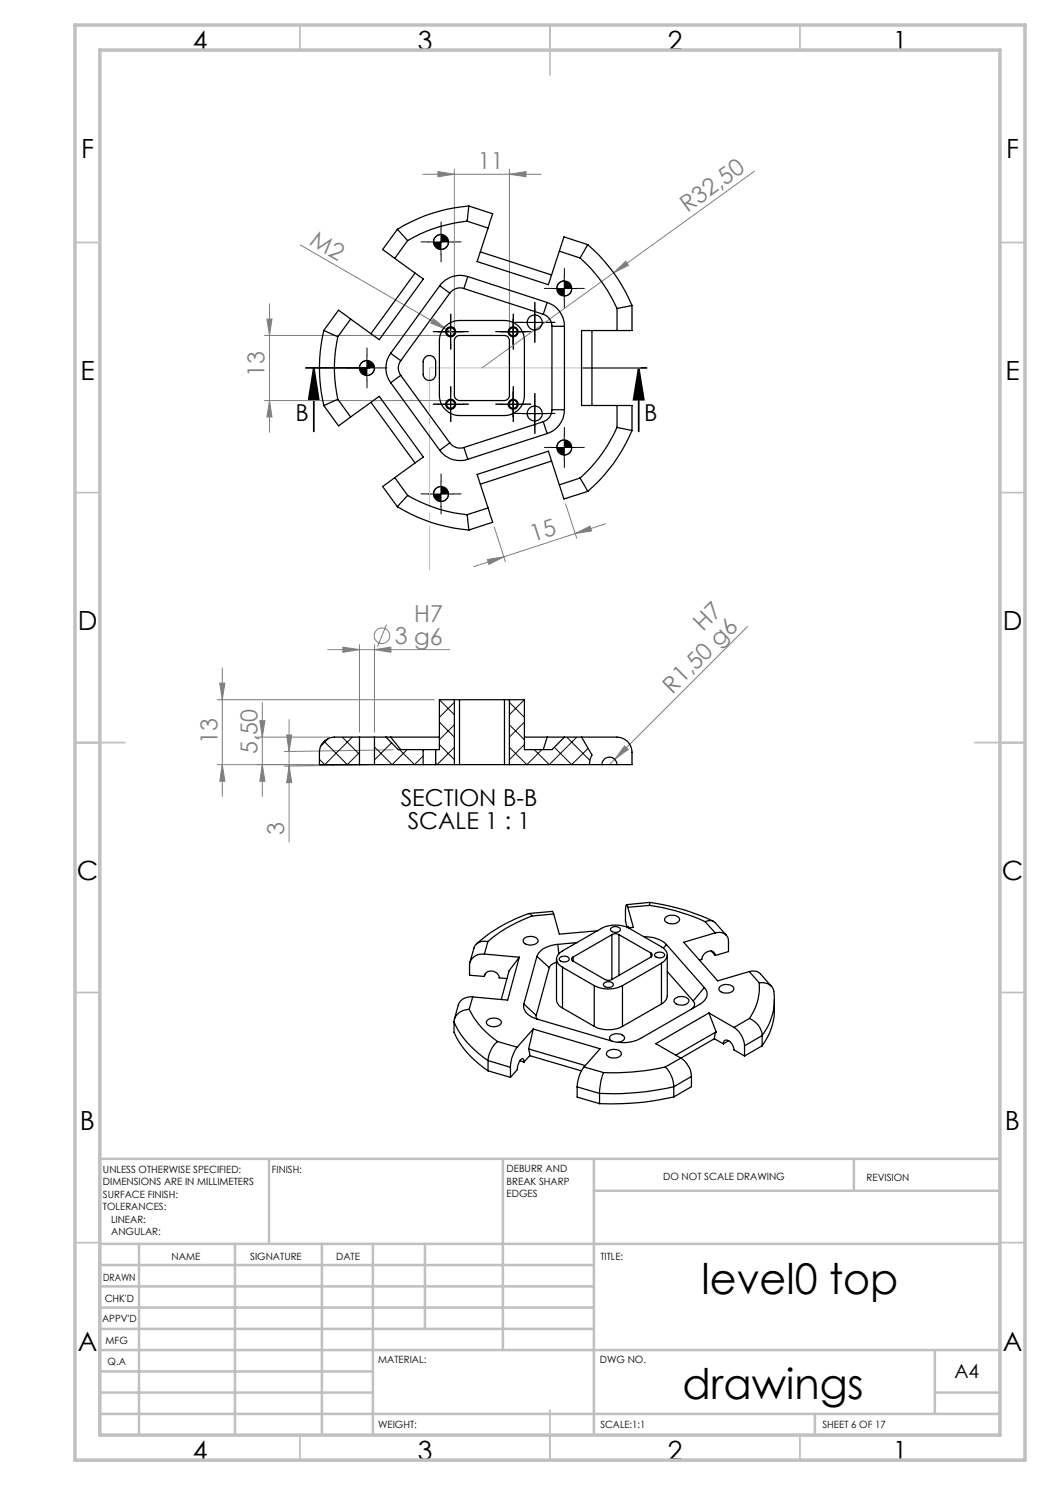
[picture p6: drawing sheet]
<svg xmlns="http://www.w3.org/2000/svg" width="210mm" height="297mm" viewBox="0 0 210 297" stroke-linecap="round" stroke-linejoin="round" font-family="sans-serif">
<g fill="none" stroke="#808080" stroke-width=".2">
<path d="M84.5 34.9h23.7M87.6 34.3l3.3 .6-3.3 .4zM90.9 33.8v33.3h-38M101.9 34.9l3.3-.6v1zM101.9 33.8v33.3M150.9 34.3l-54.5 39.3M60.1 49l29.2 16.9M122.7 54.6l2.4-2.4 .6 .9zM53.4 63.8h1l-.5 3.3zM53.9 60.7v25.8M86.7 63.7l2.6 2.2-3.2-1.3zM89.3 65.9l1.7 .9"/>
<path d="M52.9 80.1h38M53.9 80.1l.5 3.3h-1zM97.5 111.9l3.3-.5-3 1.5zM98.8 105.4l2.3 6.9M100.8 111.4l-6.1 1.9M113.1 100.7l2.3 7M115 106.7l3-1.5 .3 1zM115 106.7l-14.2 4.7M121.1 104.8l-6.1 1.9M43.5 139.9h43.4M44 136.6h1l-.5 3.3zM44.5 133.6v25.7"/>
<path d="M65.5 129.9h24.4M68.6 129.4l3.3 .5-3.3 .6zM71.9 128.9v17.5M74.9 129.9l3.3-.5v1.1zM74.9 128.9v17.5M77.3 124.9l-1.8 4.5M149.5 125.3l-27.6 27.6M43.5 152.9h42.6M44.5 152.9l.5 3.3h-1zM51.5 147.4h14.4M52 144.1h1l-.5 3.3zM52.5 152.9l.5 3.3h-1z"/>
<path d="M52.5 140.5v18.8M57.3 147h1l-.5 3.3zM57.8 153.2l.5 3.3h-1zM57.8 143.9v24.5M73.9 153l-17.1 .2M78.7 150l-21.9 .3M124.9 149.2l.8 .7-2.8 2z"/>
<circle cx="76.4" cy="127.1" r="1.56"/>
</g>
<g fill="none" stroke="#000" stroke-width=".2">
<path d="M85.7 48.4h5M88.2 46.9a1.5 1.5 0 0 0-1.5 1.5M88.2 45.9v5M89.7 48.4a1.5 1.5 0 0 1-1.5 1.5M110.3 57.7h5.1M112.9 56.2a1.56 1.56 0 0 0-1.6 1.5M112.9 55.2v5M114.3 57.7a1.44 1.44 0 0 1-1.4 1.5M70.9 73.6h5M73.4 72.1h-.2a1.45 1.45 0 0 0-1.3 1.5M73.4 71.1v5M74.9 73.6a1.5 1.5 0 0 1-1.5 1.5"/>
<path d="M87.6 66.4h5M90.1 63.8v5.1M90.1 78.3v5.1M100.2 66.4h4.9M102.6 63.8v5.1M102.6 78.3v5.1M104.5 64.5h4.9M107 62v5M85.7 98.8h5M87.6 80.9h5M88.2 97.3a1.5 1.5 0 0 0-1.5 1.5M88.2 96.3v5"/>
<path d="M89.7 98.8a1.5 1.5 0 0 1-1.5 1.5M100.2 80.9h4.9M104.5 82.7h4.9M107 80.2v5M110.3 89.5h5.1M112.9 88a1.49 1.49 0 0 0-1.6 1.5M112.9 87v5M114.3 89.5a1.49 1.49 0 0 1-1.4 1.5"/>
</g>
<path d="M61.2 73.6h12.7M62.8 73.6l.9 6.3h-2zM62.8 73.6v12.7M116.6 73.6h12.7M127.7 73.6l1.1 6.3h-2.1zM127.7 73.6v12.7" fill="none" stroke="#000" stroke-width=".35"/>
<g fill="none" stroke="#000" stroke-width=".2" stroke-dasharray="15.2 1.3 1.3 1.3">
<path d="M85.7 48.4h-1.5M88.2 45.9v-1.5M88.2 50.9v1.5M90.7 48.4h1.5M110.4 57.7h-1.5M112.9 55.2v-1.5M115.4 57.7h1.5M70.9 73.6h-1.5M73.4 71.1v-1.5M73.4 76.1v1.5M75.9 73.6h1.5M87.7 66.3h-1"/>
<path d="M90.2 63.8v-1M90.2 68.8v1M90.2 78.3v-1M92.7 66.3h1M100.2 66.3h-1M102.7 78.3v-1M102.7 63.8v-1M102.7 68.8v1M104.5 64.5h-1.5M105.2 66.3h1M107 62v-1.5M107 67v1.5"/>
<path d="M109.5 64.5h1.5M112.9 60.2v1.5M85.7 98.8h-1.5M87.7 80.8h-1M88.2 96.3v-1.5M90.2 83.3v1M90.7 98.8h1.5M92.7 80.8h1M100.2 80.8h-1M102.7 83.3v1M104.5 82.7h-1.5M105.2 80.8h1"/>
<path d="M107 80.2v-1.5M107 85.2v1.5M109.5 82.7h1.5M110.4 89.5h-1.5M112.9 87v-1.5M112.9 92v1.5M115.4 89.5h1.5M88.2 101.3v1.5"/>
</g>
<path d="M85.9 73.6v40.4" fill="none" stroke="#c0c0c0" stroke-width=".2" stroke-dasharray="15.2 1.3 1.3 1.3" stroke-dashoffset="6.5"/>
<path d="M85.9 73.6h42.1" fill="none" stroke="#c0c0c0" stroke-width=".2"/>
<g fill="none" stroke="#c0c0c0" stroke-width=".35">
<path d="M60 5v5M110 5v10M160 5v5M15 48.5h5M200 48.5h5M15 98.5h5M200 98.5h5M15 148.5h10M195 148.5h10M15 198.5h5M200 198.5h5M15 248.5h5"/>
<path d="M200 248.5h5M60 287v5M110 282v10M160 287v5"/>
</g>
<g fill="none" stroke="#c0c0c0" stroke-width=".5">
<path d="M53.8 231.8v17M100.6 231.8v38.2M118.8 231.8v55.2M118.8 238.2h81.2M170.8 231.8v6.4M200 231.8h-180v55.2M20 248.8h180M20 257.3h98.8M20 253h98.8M27.8 248.8v38.2M47 248.8v38.2M64.4 248.8v38.2"/>
<path d="M74.6 248.8v38.2M85 248.8v17M20 265.8h98.8M20 261.5h98.8M20 278.5h54.6M20 274.3h54.6M20 270h180M187 278.5h13M187 270v12.8M20 282.8h180M163 282.8v4.2"/>
</g>
<path d="M15 5h190v287h-190zM20 10h180v277h-180z" fill="none" stroke="#c0c0c0" stroke-width=".7"/>
<g fill="#000">
<path d="M127.7 73.6l1.1 6.3h-2.1zM62.8 73.6l.9 6.3h-2z"/>
<path d="M111.3 89.5a1.56 1.56 0 0 0 1.6 1.5v-1.5zM112.9 88v1.5h1.4a1.44 1.44 0 0 0-1.4-1.5zM71.9 73.6a1.44 1.44 0 0 0 1.5 1.5v-1.5zM73.4 72.1v1.5h1.5a1.5 1.5 0 0 0-1.5-1.5zM111.3 57.7a1.5 1.5 0 0 0 1.6 1.5v-1.5zM112.9 56.2v1.5h1.4a1.44 1.44 0 0 0-1.4-1.5zM86.7 98.8a1.44 1.44 0 0 0 1.5 1.5v-1.5zM88.2 97.3v1.5h1.5a1.56 1.56 0 0 0-1.5-1.5zM86.7 48.4a1.44 1.44 0 0 0 1.5 1.5v-1.5zM88.2 46.9v1.5h1.5a1.56 1.56 0 0 0-1.5-1.5z"/>
</g>
<g fill="#808080">
<path d="M86.7 63.7l2.6 2.2-3.2-1.3z"/>
<path d="M122.7 54.6l2.4-2.4 .6 .9z"/>
<path d="M124.9 149.2l.8 .7-2.8 2z"/>
<path d="M68.6 129.4l3.3 .5-3.3 .6zM74.9 129.9l3.3-.5v1.1z"/>
<path d="M87.6 34.3l3.3 .6-3.3 .4zM101.9 34.9l3.3-.6v1z"/>
<path d="M97.5 111.9l3.3-.5-3 1.5zM115 106.7l3-1.5 .3 1z"/>
<path d="M53.4 63.8h1l-.5 3.3zM53.9 80.1l.5 3.3h-1zM44 136.6h1l-.5 3.3zM44.5 152.9l.5 3.3h-1zM52 144.1h1l-.5 3.3zM52.5 152.9l.5 3.3h-1zM57.3 147h1l-.5 3.3zM57.8 153.2l.5 3.3h-1z"/>
</g>
<g fill="none" stroke="#000" stroke-width=".25">
<path d="M79 51.7l5.7 4.1-8.9 12.1-5.7-4.1M79.5 45.9l2 2.2M79.5 45.9l-3 4 2.5 1.8M81.5 48.1l-2.5 3.6M83 54.6l-8.8 12.1M87.9 57.1l-9.8 13.6M87.9 57.1l2.1 1.5M90 58.6l-9.8 13.5M92.8 57.7a2.53 2.53 0 0 0-2.8 .9M92.8 57.7l15.9 5.2M93.4 44.2a29.7 29.7 0 0 0-11.9 3.9M93.4 44.2l4.2 1.4"/>
<path d="M93.6 55.3a5 5 0 0 0-5.7 1.8M93.6 55.3l15.8 5.2M93.6 55.3l-.8 2.4M93.8 41.2a32.3 32.3 0 0 0-14.3 4.7M93.8 41.2l-.4 3M93.8 41.2l4.7 1.6-.9 2.8M96.1 50.4l14.2 4.6M97.6 45.6l-2.2 6.7 14.3 4.6 2.2-6.7M111.9 50.2l4.1 1.4M116 51.6a29.5 29.5 0 0 1 7.4 10.1M117.5 48.9a32.4 32.4 0 0 1 8.9 12.2M117.5 48.9l-1.5 2.7"/>
<path d="M117.5 48.9l-4.7-1.5-.9 2.8M64.8 66.1a32.6 32.6 0 0 0 0 15M64.8 66.1l2.8 1.2M67.6 67.3a29.2 29.2 0 0 0 0 12.6M67.6 79.9l-2.8 1.2M67.6 79.9l2.5 3.5M70.1 63.8l-2.4-1.7-2.9 4M70.1 63.8l-2.5 3.5M78.1 70.7a5 5 0 0 0 0 5.8M78.1 76.5l9.8 13.6M78.1 70.7l2.1 1.4M80.2 72.1a2.42 2.42 0 0 0 0 3"/>
<path d="M80.2 75.1l9.8 13.5M80.2 75.1l-2.1 1.4M85.1 71.4a1.24 1.24 0 0 1 1.3-.2 1.24 1.24 0 0 1 .7 1.2v2.5a1.25 1.25 0 0 1-1.2 1.2 1.25 1.25 0 0 1-1.3-1.2l.1-2.8zM89.1 65.3l.8-.7 1.5-.5h9.5a4 4 0 0 1 4 4v11a4 4 0 0 1-4 4h-9a4.1 4.1 0 0 1-4-4v-11.5l.5-1.5zM91.2 67.4l.7-.3h9a.96 .96 0 0 1 1 1v11a1.02 1.02 0 0 1-1 1h-9a1.09 1.09 0 0 1-1-1v-11zM108.7 62.9a2.46 2.46 0 0 1 1.7 2.4M109.4 60.5a5 5 0 0 1 3.5 4.8M109.4 60.5l-.7 2.4M110.4 65.3h2.5M110.4 65.3v16.6M112.9 65.3v16.6M118.4 66.1v15"/>
<path d="M123.4 61.7v4.4M123.4 66.1h-7.1v15h7.1M126.4 61.1l-3 .6M126.4 61.1v5h-3M64.8 81.1l2.9 4.1 2.4-1.8M70.1 83.4l5.7-4.1 8.9 12.1-5.7 4.1M74.2 80.5l8.8 12.1M79 95.5l-2.5 1.8 3 4M79 95.5l2.5 3.6M81.5 99.1l-2 2.2M81.5 99.1a29.9 29.9 0 0 0 11.9 3.8M87.9 90.1a4.9 4.9 0 0 0 5.7 1.8"/>
<path d="M90 88.6a2.53 2.53 0 0 0 2.8 .9M90 88.6l-2.1 1.5M92.8 89.5l.8 2.4M108.7 84.3l-15.9 5.2M108.7 84.3l.7 2.4M109.4 86.7l-15.8 5.2M110.3 92.2l-14.2 4.6M110.4 81.9a2.46 2.46 0 0 1-1.7 2.4M110.4 81.9h2.5M111.9 97l.9 2.8 4.7-1.5M111.9 97l-2.2-6.8-14.3 4.7 2.2 6.7M112.9 81.9a5 5 0 0 1-3.5 4.8"/>
<path d="M116 95.6l1.5 2.7M116 95.6l-4.1 1.4M123.4 85.5a29.6 29.6 0 0 1-7.4 10.1M123.4 85.5l3 .6M123.4 81.1h3v5M123.4 81.1v4.4M126.4 86.1a32.4 32.4 0 0 1-8.9 12.2M79.5 101.3a32.3 32.3 0 0 0 14.3 4.7M93.4 102.9l.4 3.1M97.6 101.6l.9 2.9-4.7 1.5M97.6 101.6l-4.2 1.3M90.9 139.9h1"/>
<path d="M90.9 139.9v13M90.9 139.9h-3v10h-.8M91.9 139.9h9M91.9 139.9v13M100.9 139.9h1M100.9 139.9v13M101.9 139.9v13M101.9 139.9h3v10h5.5l2.5-2.5M71.9 147.4h-5a3 3 0 0 0-3 3v2.5h8M71.9 147.4h3M71.9 152.9h3M71.9 147.4v5.5"/>
<path d="M74.9 147.4v5.5M74.9 152.9h9.7M74.9 147.4h2.3M77.2 147.4h.9M77.2 147.4l2.5 2.5h4.9M78.1 147.4l2.1 2.5M78.1 147.4h9.8M84.6 152.9h2.5M84.6 149.9h2.5M84.6 149.9v3M87.1 149.9v3M87.1 152.9h3.8"/>
<path d="M90.9 152.9h1M91.9 152.9h9M100.9 152.9h1M104.9 147.4h4.5M109.4 147.4h3.5M109.4 147.4l-.7 2.5M112.9 147.4h10.5a3 3 0 0 1 3 3v2.5h-24.5M116.3 147.4l2.1 3.6-.4 .9-.1 1M120.4 152.9a1.5 1.5 0 0 1 1.5-1.5 1.5 1.5 0 0 1 1.5 1.5M94.5 199.4a2.59 2.59 0 0 0-2.8 1.6l-.8 2.9M94.5 199.4l-.7 2.5M94.8 189.6l-.8 2.9"/>
<path d="M96.9 195.3a1.51 1.51 0 0 1 1.6-1.1 1.51 1.51 0 0 1 1.3 1.4l1.6 .1M96.9 190.8a2.49 2.49 0 0 0-3 2.2v2l3 .3M96.9 190.8l7 .6M97 194.8l-.1 .5M97.6 188.3a2.26 2.26 0 0 0-2.8 1.3M97.6 188.3l-.7 2.5M103.9 191.4l-2.4 8.6-7-.6M103.9 191.4l-2.1 2.8-1.5 5.7M104.8 187.7a1.97 1.97 0 0 1 2.8 .3 1.14 1.14 0 0 1-1.4 1 1.17 1.17 0 0 1-1.5-1.1zM105.8 182.7l4.7-.4 .2 .5M106.4 183.2l-.6-.5a30.4 30.4 0 0 0-10.5 6.1M106.4 183.2a28.3 28.3 0 0 0-8.8 5.1"/>
<path d="M107.4 191.3l-2.6 9.5M107.4 191.3l2.5 2.2M109.9 193.5l-2.7 9.6M110.7 182.8l-4.3 .4M110.7 182.8l1.2 4 7.6-.6M111.3 191.8v8.2l.3 .9 .9 .7M111.3 192.4l-1 .5-.4 .6M111.5 188.9a4.7 4.7 0 0 0-4.1 2.4M111.5 188.9l.3 1.8M111.9 191.6a1.2 1.2 0 0 1 1.9 .3 1.2 1.2 0 0 1-2-.1zM112.5 193.5l6.4 3.6M112.5 193.5v8.1"/>
<path d="M114.6 191.4a.42 .42 0 0 0-.3 .4 .42 .42 0 0 0 .3 .4M114.6 192.2l6.4 3.7a1.5 1.5 0 0 0 1.4 0M114.6 191.4v.8M115.4 188.5l-3.9 .4M118.9 197.1a6.3 6.3 0 0 0 5.6 0M118.9 197.1v8.2M120.7 196.8a1.17 1.17 0 0 1 2 .2 1.21 1.21 0 0 1-2 0zM122.2 185.6a1.16 1.16 0 0 1 1.9 .3 1.16 1.16 0 0 1-2 0zM122.4 186.9a1.5 1.5 0 0 1 1.4 0M122.4 186.9l-7.8 4.5M122.4 186.9v9M123.8 186.9l6.4 3.7"/>
<path d="M123.8 186.9v8.2M124.5 197.1v8.2M125.6 181.5l-.2-.5h-.2l-.1 .9v2.4l.3 1.2M125.6 181.5l1.1 4-1 .1M125.6 185.5l.1-.2 .1 .3M128.8 187.3a6.5 6.5 0 0 1 4.5 1.6M129.9 181.1l.1-.6a42.8 42.8 0 0 1 12.7 3.8M129.9 181.1a38.8 38.8 0 0 1 11.1 3.3M129.9 181.1l-4.3 .4M130 180.5l-4.7 .4M130.2 190.6a.43 .43 0 0 1 .3 .4 .43 .43 0 0 1-.3 .4M130.2 191.4l-7.8 4.5"/>
<path d="M130.2 190.6v.8M131 190.7a1.2 1.2 0 0 1 1.9 .4 1.2 1.2 0 0 1-2-.1zM132.3 192.6a1.74 1.74 0 0 0 1.2-1.6 1.74 1.74 0 0 0-1.2-1.6l-6.4-3.7a6.3 6.3 0 0 0-5.6 0l-7.8 4.5a1.72 1.72 0 0 0-1.2 1.6 1.72 1.72 0 0 0 1.2 1.7M132.3 192.6l-7.8 4.5M132.3 192.6v8.2M133.1 183.5a1.97 1.97 0 0 1 2.8 .3 1.42 1.42 0 0 1-2 .9l-.9-.5-.1-.3zM133.3 188.9l7.6 8.6M133.3 188.9l-.6 .7M133.5 191v8.2l-.4 .9-.8 .7M133.5 194.3l5.1 5.9M134.9 199.8a1.97 1.97 0 0 1 2.9 .2 1.42 1.42 0 0 1-2.1 1 .82 .82 0 0 1-.8-1.2zM140.9 197.5a1.96 1.96 0 0 1-.6 3.1l-12.2 7.1a7.9 7.9 0 0 1-5.8 .5"/>
<path d="M140.9 197.5l-2.3 2.7M141 184.4v-.1a1.7 1.7 0 0 1 2.1 .2l2.2 2.6M141 184.4l2.1 2.2M142.2 190.2l.9 .9M143.1 191.1a1.05 1.05 0 0 0-.7-.9 1.05 1.05 0 0 0-1.1 .2l-.7 .7-.2 .8-.5 .1M143.1 186.6a1.86 1.86 0 0 1 2.6 1.7v2l-2.6 .8M143.1 186.6l-6.4 1.9 6.8 7.7 6.4-1.9M143.9 197.4a1.99 1.99 0 0 1 2.9 .2 1.26 1.26 0 0 1-1.8 1 .98 .98 0 0 1-1.2-1zM149.9 194.3l.8-.1a1.72 1.72 0 0 1 1.4 .6l2.2 2.5M149.9 194.3l1.9 2.3M151.8 196.6a2.35 2.35 0 0 1 3 1.7l.1 1.7M151.8 196.6a10.7 10.7 0 0 1-1.9 7.1"/>
<path d="M154.9 200a12.9 12.9 0 0 1-2.5 9.2M154.9 200a11.9 11.9 0 0 1-2.5 7.1M90.8 204.4a18 18 0 0 0 6.8 7.7M90.8 204.4v2a18 18 0 0 0 6.8 7.8M93.8 201.9a16.7 16.7 0 0 0 5.7 6.4M93.8 201.9a2.92 2.92 0 0 0-3 2.5M97.4 204.1a1.99 1.99 0 0 1 2.9 .2 1.14 1.14 0 0 1-1.5 1 1.17 1.17 0 0 1-1.5-1zM97.6 212.1l4.5 1.4M97.6 212.1v2.1M97.6 214.2l4.5 1.3M99.5 208.3a5.5 5.5 0 0 0-1.9 3.8M99.5 208.3l3.9 1.1"/>
<path d="M102.1 213.5v2M103.4 209.4a7.1 7.1 0 0 0-1.3 4.1M104 212.2l.8 .2M104.8 200.8a2.44 2.44 0 0 0 1.7 2.7l15.8 4.7M104.8 200.8l2.4 2.3M104.8 212.4l-.2-.7a2.09 2.09 0 0 0-1.1 2l-.1 .3-1.3 1.5M105.7 209.8l.2 1.3M105.7 209.8l11.4 3.3M105.9 211.1l10.4 3.1M105.9 211.1l-1.1 1.3M106.6 205.8l13.4 4-3.2 3.6M106.6 205.8l-3.2 3.6"/>
<path d="M106.6 205.8l-.9 4M107.2 203.1l.2 .7M112.5 201.6l6.4 3.7M115.4 217.4l4.5 1.3M115.4 217.4v2l4.5 1.3M116.8 213.4a7.2 7.2 0 0 0-1.4 4M116.8 213.4l3.9 1.1M118.9 205.3a6.3 6.3 0 0 0 5.6 0M119.9 218.7v2M120.7 214.5v.1a10.3 10.3 0 0 0-.8 4.1M121.6 210.2a2.04 2.04 0 0 1 2.6 .4 1.25 1.25 0 0 1-1.6 1 1.04 1.04 0 0 1-1.3-1.1zM122.3 208.2a.72 .72 0 0 1-.4-.8 .72 .72 0 0 1 .8-.6 1.61 1.61 0 0 1 2.2 .8l-.2 .4-.3 .3-.8 .2"/>
<path d="M132.3 200.8l-7.8 4.5M133.1 213.4a48.7 48.7 0 0 1-12.4 1.1M133.1 213.4a6.2 6.2 0 0 1 1.7 3.9M134.8 217.3a55.5 55.5 0 0 1-14.9 1.4M134.8 219.4a55.5 55.5 0 0 1-14.9 1.3M134.8 217.3v2.1M136.2 211.6a4.8 4.8 0 0 1 2.1 3.7M136.2 211.6l-3.1 1.8M138.3 215.3l-3.5 2M138.3 215.3v2l-3.5 2.1M138.6 200.2a1.03 1.03 0 0 1-.4 1.7M141.8 202.6l5 2.9"/>
<path d="M141.8 202.6l-10.6 6.1 5 2.9M141.8 202.6l1.4 3.8M142.9 207.7l-6.7 3.9M142.9 207.7l1.8 1.1M143.2 206.4l-.3 1.3M143.2 206.4l-8.1 4.6M144.7 208.8a.67 .67 0 0 1 .3-.8 .67 .67 0 0 1 .8 .2l.6 .7 .4 1.1 2.1 1.2M145.7 208.1l-1 .7M146.8 205.5a4.8 4.8 0 0 1 2.1 3.7M148.9 209.2v2M149.9 203.7a4 4 0 0 1 2.5 3.4M149.9 203.7l-3.1 1.8"/>
<path d="M152.4 209.2l-3.5 2M152.4 207.1l-3.5 2.1M152.4 207.1v2.1"/>
<circle cx="88.2" cy="48.4" r="1.49"/>
<circle cx="112.9" cy="57.7" r="1.51"/>
<circle cx="73.4" cy="73.6" r="1.51"/>
<circle cx="90.1" cy="66.3" r="1"/>
<circle cx="90.1" cy="66.4" r=".81"/>
<circle cx="102.6" cy="66.4" r=".81"/>
<circle cx="102.6" cy="66.4" r=".99"/>
<circle cx="106.9" cy="64.5" r="1.5"/>
<circle cx="88.2" cy="98.8" r="1.49"/>
<circle cx="90.1" cy="80.8" r="1"/>
<circle cx="90.1" cy="80.9" r=".81"/>
<circle cx="102.6" cy="80.9" r=".81"/>
<circle cx="102.6" cy="80.9" r=".99"/>
<circle cx="106.9" cy="82.7" r="1.5"/>
<circle cx="112.9" cy="89.5" r="1.51"/>
</g>
<g fill="none" stroke="#000" stroke-width=".2">
<path d="M87.9 139.9l3 3M104.9 139.9l-3 3M64.8 148.3l4.7 4.6 2.4-2.4M65.7 147.7l-1.6 1.6M68.4 147.4l3.5 3.5M70.4 147.4l-5.5 5.5-1-1M74.9 149.4l3.5 3.5 3-3M74.9 147.4v.1M78.3 148.6l-3.4 3.4M79.9 149.9l3 3 1.7-1.7M84.4 149.9l.2 .3M87.9 148.9l3 3"/>
<path d="M87.9 144.4l3 3M90.9 140.5l-3 3M90.9 145l-3 3M90.9 149.5l-3.5 3.4-.3-.2M101.9 149.5l3.5 3.4 3-3M101.9 145l3 3M101.9 140.5l3 3M104.9 144.4l-3 3M104.9 148.9l-3 3M110.9 149.5l3.4 3.4 3.3-3.2M113.3 147.4l4.7 4.7M115.4 147.4l-5.5 5.5-3-3"/>
</g>
<g font-size="8.5">
<text x="140.3" y="258.8">level0 top</text>
<text x="136.5" y="279.7">drawings</text>
</g>
<g font-size="5.3">
<text x="38.5" y="9.9">4</text>
<text x="83.5" y="9.9">3</text>
<text x="133.6" y="9.9">2</text>
<text x="178.6" y="9.9">1</text>
<text x="16.2" y="31.7">F</text>
<text x="201.2" y="31.7">F</text>
<text x="16.1" y="75.9">E</text>
<text x="201.1" y="75.9">E</text>
<text x="15.5" y="125.9">D</text>
<text x="200.5" y="125.9">D</text>
<text x="15.4" y="175.9">C</text>
<text x="200.4" y="175.9">C</text>
<text x="16" y="225.9">B</text>
<text x="201" y="225.9">B</text>
<text x="15.5" y="270.2">A</text>
<text x="200.5" y="270.2">A</text>
<text x="38.5" y="291.9">4</text>
<text x="83.5" y="291.9">3</text>
<text x="133.6" y="291.9">2</text>
<text x="178.6" y="291.9">1</text>
</g>
<g font-size="4.7" fill="#808080">
<text x="95.6" y="33.8">11</text>
<text x="137.5" y="42.7" transform="rotate(-36 137.5 42.7)">R32,50</text>
<text x="61.7" y="48.8" transform="rotate(30 61.7 48.8)">M2</text>
<text x="52.9" y="75.3" transform="rotate(-90 52.9 75.3)">13</text>
<text x="106.7" y="108.4" transform="rotate(-18 106.7 108.4)">15</text>
<text x="82.9" y="124.4">H7</text>
<text x="79" y="128.8">3 g6</text>
<text x="140.6" y="126.4" transform="rotate(-45 140.6 126.4)">H7</text>
<text x="134.5" y="138.9" transform="rotate(-45 134.5 138.9)">R1,50 g6</text>
<text x="43.5" y="148.8" transform="rotate(-90 43.5 148.8)">13</text>
<text x="51.5" y="150.8" transform="rotate(-90 51.5 150.8)">5,50</text>
<text x="56.8" y="167.1" transform="rotate(-90 56.8 167.1)">3</text>
</g>
<g font-size="4.7">
<text x="59.1" y="84.2">B</text>
<text x="128.8" y="84.2">B</text>
<text x="80.1" y="161.3">SECTION B-B</text>
<text x="81.5" y="165.8">SCALE 1 : 1</text>
</g>
<text font-size="3.9" x="190.9" y="275.5">A4</text>
<g font-size="2">
<text x="20.6" y="234.6">UNLESS OTHERWISE SPECIFIED:</text>
<text x="20.6" y="237.1">DIMENSIONS ARE IN MILLIMETERS</text>
<text x="20.6" y="239.6">SURFACE FINISH:</text>
<text x="54.4" y="234.6">FINISH:</text>
<text x="101.3" y="234.5">DEBURR AND</text>
<text x="101.3" y="237">BREAK SHARP</text>
<text x="101.3" y="239.5">EDGES</text>
<text x="132.6" y="236">DO NOT SCALE DRAWING</text>
<text x="173.3" y="236.2">REVISION</text>
<text x="20.6" y="242.1">TOLERANCES:</text>
<text x="22.2" y="244.6">LINEAR:</text>
<text x="22.2" y="247.1">ANGULAR:</text>
<text x="34.3" y="252">NAME</text>
<text x="50" y="251.9">SIGNATURE</text>
<text x="67.2" y="251.9">DATE</text>
<text x="120.1" y="251.9">TITLE:</text>
<text x="20.6" y="256.1">DRAWN</text>
<text x="20.9" y="260.3">CHK'D</text>
<text x="20.4" y="264.4">APPV'D</text>
<text x="21.1" y="268.8">MFG</text>
<text x="21.5" y="273">Q.A</text>
<text x="75.6" y="272.5">MATERIAL:</text>
<text x="120" y="272.5">DWG NO.</text>
<text x="75.6" y="285.5">WEIGHT:</text>
<text x="120.1" y="285.6">SCALE:1:1</text>
<text x="164.5" y="285.6">SHEET 6 OF 17</text>
</g>
</svg>
